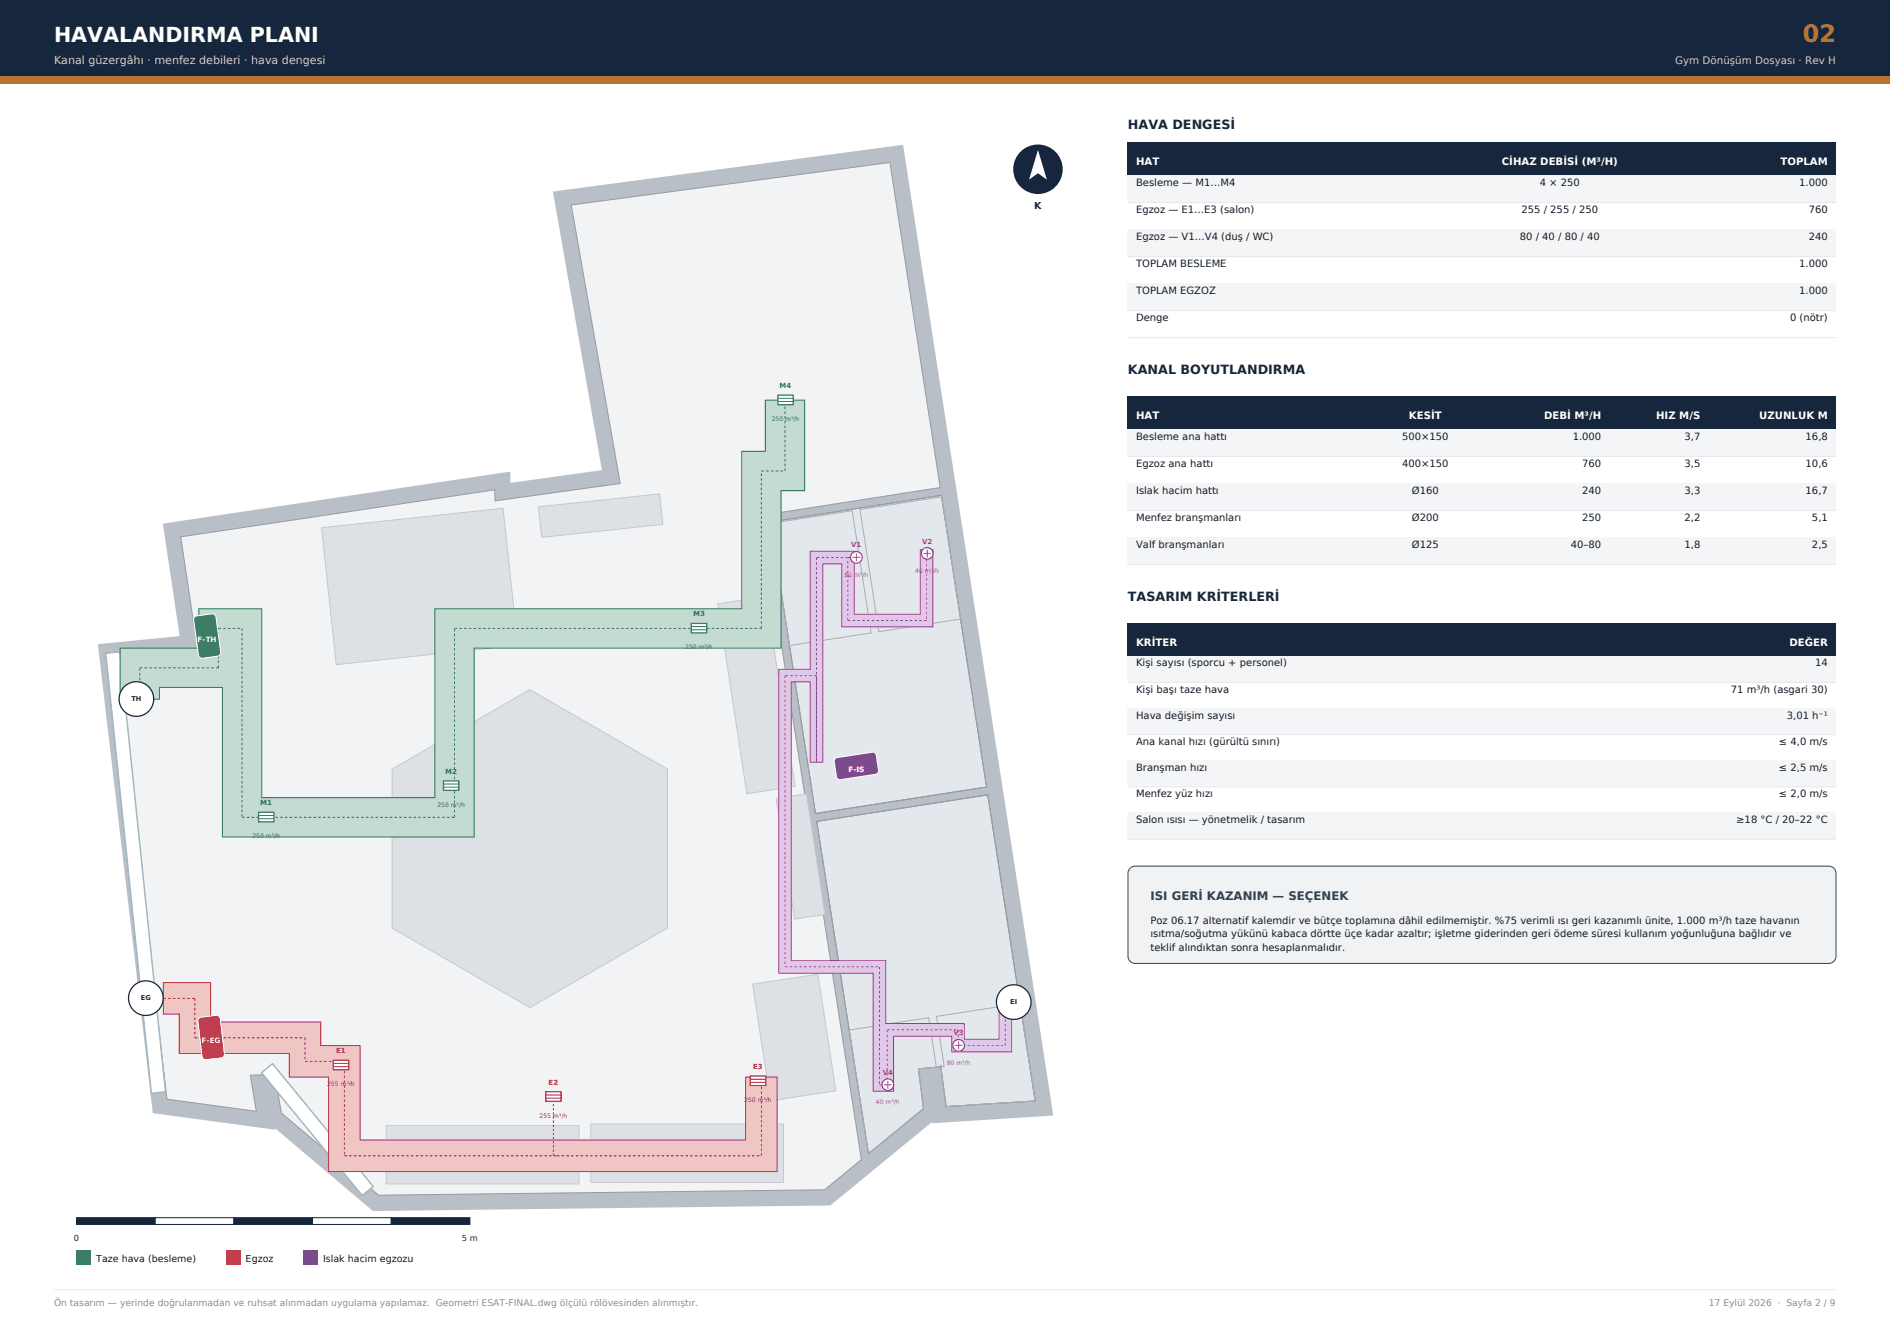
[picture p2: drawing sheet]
<svg xmlns="http://www.w3.org/2000/svg" width="420mm" height="297mm" viewBox="0 0 420 297" stroke-linecap="round" stroke-linejoin="round" font-family="sans-serif">
<path d="M0 0h420v17h-420z" fill-rule="evenodd" fill="#16273d"/>
<path d="M0 17h420v1.6h-420z" fill-rule="evenodd" fill="#b87333"/>
<path d="M12 286.5h396" fill="none" stroke="#e7e9ec" stroke-width=".22"/>
<path d="M40.2 119.3l69.8-10.5v2.5l27.8-3.9-10.9-61.9 70.8-9.4 11.2 72.2-39.7 6.2 22.2 143.1-8.2 6.7-99.1 1.2-21.6-18.3-1.4-8.5-5.5 .1 1.4 8.1-19.9-2.7-11.5-98 12.7-1.2 .1 .4 7.3-1-.8-5.7-1.8 .2z" fill-rule="evenodd" fill="#f1f3f5"/>
<g fill="#e3e8ec">
<path d="M171.2 116l38-6 10 64.8-38 5.9z" fill-rule="evenodd"/>
<path d="M181.5 182.5l38-5.9 10.5 68-19.8 1.2-1.1-8.8-5 .4 1.1 8.9-12.2 10z" fill-rule="evenodd"/>
</g>
<path d="M36.2 116.3l77.2-11.5v2.5l20.4-2.9-10.9-61.8 77.8-10.4 33.4 215.6-26.9 1.7-.1-.3-22.6 18.6-101.6 1.2-21.8-18.3 .1 .3-27.2-3.7-12.3-104.2 18.2-1.8zM181.5 182.5l11.5 73.8 12.2-10-1.1-8.9 5-.4 1.1 8.8 19.8-1.2-10.5-68zM40.2 119.3l2.9 19.6 1.8-.2 .8 5.7-7.3 1-.1-.4-12.7 1.2 11.5 98 19.9 2.7-1.4-8.1 5.5-.1 1.4 8.5 21.6 18.3 99.1-1.2 8.2-6.7-22.2-143.1 39.7-6.2-11.2-72.2-70.8 9.4 10.9 61.9-27.8 3.9v-2.5zM171.2 116l10 64.7 38-5.9-10-64.8z" fill-rule="evenodd" fill="#b9bfc7"/>
<path d="M40.2 119.3l69.8-10.5v2.5l27.8-3.9-10.9-61.9 70.8-9.4 11.2 72.2-39.7 6.2 22.2 143.1-8.2 6.7-99.1 1.2-21.6-18.3-1.4-8.5-5.5 .1 1.4 8.1-19.9-2.7-11.5-98 12.7-1.2 .1 .4 7.3-1-.8-5.7-1.8 .2zM171.2 116l38-6 10 64.8-38 5.9zM181.5 182.5l38-5.9 10.5 68-19.8 1.2-1.1-8.8-5 .4 1.1 8.9-12.2 10z" fill="none" stroke="#949ba4" stroke-width=".22"/>
<path d="M171.2 116.3l18.2-2.9 4.2 27.2-18.2 2.8zM191.1 113.2l18.2-2.8 4.2 27.1-18.2 2.8zM188.7 228.8l17.7-2.7 1.7 11-4 .3 1.1 8.9-11.7 9.6-.6 .1zM208.1 225.8l18.6-2.9 3.3 21.7-19.7 1.2-1.3-9.2 .4 .3h.4z" fill="none" stroke="#a8aeb6" stroke-width=".22"/>
<g fill="#fff" stroke="#8fb4d2" stroke-width=".32">
<path d="M23.5 145.1l3.1-.3 10.2 97.7-3.2 .4z" fill-rule="evenodd"/>
<path d="M58.1 238.3l2.5-2 22.3 27.3-2.4 2z" fill-rule="evenodd"/>
</g>
<g fill="#dde1e6" stroke="#c3c9d0" stroke-width=".22">
<path d="M87.2 170.8l30.5-17.6 30.6 17.6v35.4l-30.6 17.6-30.5-17.6z" fill-rule="evenodd"/>
<path d="M159.5 134.1l10.7-1.6 6.5 42.2-10.7 1.6z" fill-rule="evenodd"/>
<path d="M71.5 117.2l40.3-4.3 3.3 30.4-40.4 4.3z" fill-rule="evenodd"/>
<path d="M119.6 112.6l27-2.9 .7 6.8-26.9 2.9z" fill-rule="evenodd"/>
<path d="M172.5 177.4l6.7-1.1 4.1 26.8-6.7 1.1z" fill-rule="evenodd"/>
<path d="M167.2 218.6l14.6-2.2 3.9 25.9-14.5 2.2z" fill-rule="evenodd"/>
<path d="M85.8 250.1h42.9v12.9h-42.9z" fill-rule="evenodd"/>
<path d="M131.3 249.7h42.8v12.9h-42.8z" fill-rule="evenodd"/>
</g>
<path d="M26.7 144h17.5v-8.8h14v42h38.4v-42h68.2v-34.9h5.3v-11.4h8.7v20.1h-5.2v35h-68.2v41.9h-56v-33.2h-14v2.6h-8.7z" fill-rule="evenodd" fill="#c4dbd1" stroke="#2e7d5b" stroke-width=".22"/>
<path d="M169.2 104.6h5.2M174.4 104.6v-15.7M48.5 139.6h5.3M53.8 139.6v42M101 139.6h68.2M169.2 139.6v-35M31.1 155.3v-7M31.1 148.3h17.4M48.5 148.3v-8.7M53.8 181.6h47.2M101 181.6v-42" fill="none" stroke="#2e7d5b" stroke-width=".22" stroke-dasharray=".6 .5" stroke-linecap="butt"/>
<path d="M36.3 218.3h10.5v8.7h24.5v5.3h8.7v21h85.7v-14h7v20.9h-99.7v-20.9h-8.7v-5.3h-24.5v-8.7h-3.5z" fill-rule="evenodd" fill="#f0c6c4" stroke="#c8322b" stroke-width=".22"/>
<path d="M36.3 221.8h7M43.3 221.8v8.7M43.3 230.5h24.5M67.8 230.5v5.3M67.8 235.8h8.7M76.5 235.8v21M76.5 256.8h47.2M123.7 256.8h45.5M169.2 256.8v-17.5" fill="none" stroke="#c8322b" stroke-width=".22" stroke-dasharray=".6 .5" stroke-linecap="butt"/>
<path d="M180 122.5h9.8v14h14.7v-14.4h2.8v17.1h-20.3v-13.9h-4.2v44h-2.8v-17.8h-4.2v61.9h21v14h17.5v3.5h7.7v-9.1h2.8v11.9h-13.3v-3.5h-12.9v12.2h-4.6v-26.2h-21v-67.5h7z" fill-rule="evenodd" fill="#dfc8e9" stroke="#8e3bb0" stroke-width=".22"/>
<g fill="none" stroke="#8e3bb0" stroke-width=".22" stroke-dasharray=".6 .5" stroke-linecap="butt">
<path d="M181.4 123.9v45.4M188.4 137.9v-14M188.4 123.9h-7M205.9 122.1v15.8M205.9 137.9h-17.5M174.4 150.1v64.7M181.4 150.1h-7M181.4 169.3v-19.2M174.4 214.8h21M195.4 214.8v26.2M197.2 228.8h15.7M212.9 228.8v3.5"/>
<path d="M212.9 232.3h10.5M223.4 232.3v-10.5M195.4 241h1.8M197.2 241v-12.2"/>
</g>
<path d="M59.2 181.6v-.1" fill="none" stroke="#2e7d5b" stroke-width=".25" stroke-dasharray=".5 .4" stroke-linecap="butt"/>
<path d="M57.5 180.5h3.4v2.1h-3.4z" fill-rule="evenodd" fill="#fff" stroke="#2e7d5b" stroke-width=".28"/>
<path d="M57.5 181.9h3.4M57.5 181.2h3.4" fill="none" stroke="#2e7d5b" stroke-width=".22"/>
<path d="M101 174.5h-.7" fill="none" stroke="#2e7d5b" stroke-width=".25" stroke-dasharray=".5 .4" stroke-linecap="butt"/>
<path d="M98.6 173.5h3.4v2.1h-3.4z" fill-rule="evenodd" fill="#fff" stroke="#2e7d5b" stroke-width=".28"/>
<path d="M98.6 174.9h3.4M98.6 174.2h3.4" fill="none" stroke="#2e7d5b" stroke-width=".22"/>
<path d="M155.3 139.6v-.1" fill="none" stroke="#2e7d5b" stroke-width=".25" stroke-dasharray=".5 .4" stroke-linecap="butt"/>
<path d="M153.6 138.5h3.4v2.1h-3.4z" fill-rule="evenodd" fill="#fff" stroke="#2e7d5b" stroke-width=".28"/>
<path d="M153.6 139.9h3.4M153.6 139.2h3.4" fill="none" stroke="#2e7d5b" stroke-width=".22"/>
<path d="M174.4 88.9l.2-.1" fill="none" stroke="#2e7d5b" stroke-width=".25" stroke-dasharray=".5 .4" stroke-linecap="butt"/>
<path d="M172.9 87.8h3.4v2.1h-3.4z" fill-rule="evenodd" fill="#fff" stroke="#2e7d5b" stroke-width=".28"/>
<path d="M172.9 89.2h3.4M172.9 88.5h3.4" fill="none" stroke="#2e7d5b" stroke-width=".22"/>
<path d="M76.5 236.6h-.7" fill="none" stroke="#c8322b" stroke-width=".25" stroke-dasharray=".5 .4" stroke-linecap="butt"/>
<path d="M74.1 235.5h3.4v2.1h-3.4z" fill-rule="evenodd" fill="#fff" stroke="#c8322b" stroke-width=".28"/>
<path d="M74.1 236.9h3.4M74.1 236.2h3.4" fill="none" stroke="#c8322b" stroke-width=".22"/>
<path d="M123 256.8v-13.2" fill="none" stroke="#c8322b" stroke-width=".25" stroke-dasharray=".5 .4" stroke-linecap="butt"/>
<path d="M121.3 242.5h3.4v2.1h-3.4z" fill-rule="evenodd" fill="#fff" stroke="#c8322b" stroke-width=".28"/>
<path d="M121.3 243.9h3.4M121.3 243.2h3.4" fill="none" stroke="#c8322b" stroke-width=".22"/>
<path d="M169.2 240.1h-.8" fill="none" stroke="#c8322b" stroke-width=".25" stroke-dasharray=".5 .4" stroke-linecap="butt"/>
<path d="M166.7 239h3.4v2.1h-3.4z" fill-rule="evenodd" fill="#fff" stroke="#c8322b" stroke-width=".28"/>
<path d="M166.7 239.7h3.4M166.7 240.4h3.4" fill="none" stroke="#c8322b" stroke-width=".22"/>
<path d="M188.4 123.9l1.9-.1" fill="none" stroke="#8e3bb0" stroke-width=".25" stroke-dasharray=".5 .4" stroke-linecap="butt"/>
<circle cx="190.3" cy="123.8" r="1.3" fill="#fff" stroke="#8e3bb0" stroke-width=".28"/>
<path d="M189.4 123.8h1.8M190.3 122.9v1.8" fill="none" stroke="#8e3bb0" stroke-width=".22"/>
<path d="M205.9 122.9h.1" fill="none" stroke="#8e3bb0" stroke-width=".25" stroke-dasharray=".5 .4" stroke-linecap="butt"/>
<circle cx="206" cy="122.9" r="1.3" fill="#fff" stroke="#8e3bb0" stroke-width=".28"/>
<path d="M205.2 122.9h1.7M206 122.1v1.7" fill="none" stroke="#8e3bb0" stroke-width=".22"/>
<path d="M213 232.3v-.1" fill="none" stroke="#8e3bb0" stroke-width=".25" stroke-dasharray=".5 .4" stroke-linecap="butt"/>
<circle cx="213" cy="232.2" r="1.3" fill="#fff" stroke="#8e3bb0" stroke-width=".28"/>
<path d="M212.2 232.2h1.7M213 231.4v1.7" fill="none" stroke="#8e3bb0" stroke-width=".22"/>
<path d="M197.2 241h.1" fill="none" stroke="#8e3bb0" stroke-width=".25" stroke-dasharray=".5 .4" stroke-linecap="butt"/>
<circle cx="197.3" cy="241" r="1.3" fill="#fff" stroke="#8e3bb0" stroke-width=".28"/>
<path d="M196.4 241h1.8M197.3 240.1v1.7" fill="none" stroke="#8e3bb0" stroke-width=".22"/>
<path d="M43.2 137.1l.5-.3 3.4-.4a.8 .8 0 0 1 .9 .6l1.1 7.9a.8 .8 0 0 1-.7 .9l-3.4 .4a.8 .8 0 0 1-.9-.7l-1.1-7.8z" fill-rule="evenodd" fill="#2e7d5b" stroke="#fff" stroke-width=".25"/>
<path d="M44.1 226.3l.6-.3 3.4-.4a.8 .8 0 0 1 .8 .7l1 7.8a.8 .8 0 0 1-.7 .9l-3.4 .4a.8 .8 0 0 1-.9-.7l-.9-7.9z" fill-rule="evenodd" fill="#c8322b" stroke="#fff" stroke-width=".25"/>
<path d="M185.5 168.6l.5-.3 7.8-1.2a.8 .8 0 0 1 .9 .6l.6 3.4a.8 .8 0 0 1-.7 .9l-7.8 1.2a.8 .8 0 0 1-.9-.6l-.6-3.4z" fill-rule="evenodd" fill="#8e3bb0" stroke="#fff" stroke-width=".25"/>
<g fill="#fff" stroke="#16273d" stroke-width=".28">
<circle cx="30.3" cy="155.3" r="3.8"/>
<circle cx="32.4" cy="221.7" r="3.8"/>
<circle cx="225.3" cy="222.6" r="3.8"/>
</g>
<circle cx="230.7" cy="37.6" r="5.5" fill="#16273d"/>
<path d="M230.7 33.3l1.9 6.6-1.9-1.4-2 1.4z" fill-rule="evenodd" fill="#fff"/>
<path d="M17 270.5h17.5v1.5h-17.5z" fill-rule="evenodd" fill="#16273d" stroke="#16273d" stroke-width=".22"/>
<path d="M34.5 270.5h17.5v1.5h-17.5z" fill-rule="evenodd" fill="#fff" stroke="#16273d" stroke-width=".22"/>
<path d="M52 270.5h17.5v1.5h-17.5z" fill-rule="evenodd" fill="#16273d" stroke="#16273d" stroke-width=".22"/>
<path d="M69.5 270.5h17.4v1.5h-17.4z" fill-rule="evenodd" fill="#fff" stroke="#16273d" stroke-width=".22"/>
<path d="M86.9 270.5h17.5v1.5h-17.5z" fill-rule="evenodd" fill="#16273d" stroke="#16273d" stroke-width=".22"/>
<path d="M17 277.8h3.2v3.2h-3.2z" fill-rule="evenodd" fill="#2e7d5b"/>
<path d="M50.2 277.8h3.2v3.2h-3.2z" fill-rule="evenodd" fill="#c8322b"/>
<path d="M67.4 277.8h3.2v3.2h-3.2z" fill-rule="evenodd" fill="#8e3bb0"/>
<path d="M250.7 31.6h157.3v7.4h-157.3z" fill-rule="evenodd" fill="#16273d"/>
<path d="M250.7 39h157.3v6h-157.3z" fill-rule="evenodd" fill="#f4f5f7"/>
<path d="M250.7 45h157.3M250.7 51h157.3" fill="none" stroke="#e7e9ec" stroke-width=".22"/>
<path d="M250.7 51h157.3v6h-157.3z" fill-rule="evenodd" fill="#f4f5f7"/>
<path d="M250.7 57h157.3M250.7 63h157.3" fill="none" stroke="#e7e9ec" stroke-width=".22"/>
<path d="M250.7 63h157.3v6h-157.3z" fill-rule="evenodd" fill="#f4f5f7"/>
<path d="M250.7 69h157.3M250.7 75h157.3" fill="none" stroke="#e7e9ec" stroke-width=".22"/>
<path d="M250.7 88h157.3v7.4h-157.3z" fill-rule="evenodd" fill="#16273d"/>
<path d="M250.7 95.4h157.3v6h-157.3z" fill-rule="evenodd" fill="#f4f5f7"/>
<path d="M250.7 101.4h157.3M250.7 107.4h157.3" fill="none" stroke="#e7e9ec" stroke-width=".22"/>
<path d="M250.7 107.4h157.3v6h-157.3z" fill-rule="evenodd" fill="#f4f5f7"/>
<path d="M250.7 113.4h157.3M250.7 119.4h157.3" fill="none" stroke="#e7e9ec" stroke-width=".22"/>
<path d="M250.7 119.4h157.3v6h-157.3z" fill-rule="evenodd" fill="#f4f5f7"/>
<path d="M250.7 125.4h157.3" fill="none" stroke="#e7e9ec" stroke-width=".22"/>
<path d="M250.7 138.4h157.3v7.4h-157.3z" fill-rule="evenodd" fill="#16273d"/>
<path d="M250.7 145.8h157.3v5.8h-157.3z" fill-rule="evenodd" fill="#f4f5f7"/>
<path d="M250.7 151.6h157.3M250.7 157.4h157.3" fill="none" stroke="#e7e9ec" stroke-width=".22"/>
<path d="M250.7 157.4h157.3v5.8h-157.3z" fill-rule="evenodd" fill="#f4f5f7"/>
<path d="M250.7 163.2h157.3M250.7 169h157.3" fill="none" stroke="#e7e9ec" stroke-width=".22"/>
<path d="M250.7 169h157.3v5.8h-157.3z" fill-rule="evenodd" fill="#f4f5f7"/>
<path d="M250.7 174.8h157.3M250.7 180.6h157.3" fill="none" stroke="#e7e9ec" stroke-width=".22"/>
<path d="M250.7 180.6h157.3v5.8h-157.3z" fill-rule="evenodd" fill="#f4f5f7"/>
<path d="M250.7 186.4h157.3" fill="none" stroke="#e7e9ec" stroke-width=".22"/>
<path d="M251.1 192.9l1.2-.5h154.1a1.6 1.6 0 0 1 1.6 1.6v18.4a1.6 1.6 0 0 1-1.6 1.6h-154.1a1.6 1.6 0 0 1-1.6-1.6v-18.4z" fill-rule="evenodd" fill="#f0f2f4" stroke="#24405f" stroke-width=".22"/>
<text font-size="5.3" fill="#b87333" x="400.6" y="9.4">02</text>
<text font-size="4.6" fill="#fff" x="12" y="9.4">HAVALANDIRMA PLANI</text>
<g font-size="2.8" fill="#16273d">
<text x="250.7" y="28.6">HAVA DENGESİ</text>
<text x="250.7" y="83">KANAL BOYUTLANDIRMA</text>
<text x="250.7" y="133.4">TASARIM KRİTERLERİ</text>
</g>
<text font-size="2.6" fill="#24405f" x="255.7" y="200">ISI GERİ KAZANIM — SEÇENEK</text>
<text font-size="2.5" fill="#e8cdae" x="12" y="14.2">Kanal güzergâhı · menfez debileri · hava dengesi</text>
<text font-size="2.3" fill="#e8cdae" x="372.3" y="14.2">Gym Dönüşüm Dosyası · Rev H</text>
<g font-size="2.3" fill="#fff">
<text x="252.5" y="36.6">HAT</text>
<text x="333.7" y="36.6">CİHAZ DEBİSİ (M³/H)</text>
<text x="395.7" y="36.6">TOPLAM</text>
<text x="252.5" y="93">HAT</text>
<text x="313.1" y="93">KESİT</text>
<text x="343.1" y="93">DEBİ M³/H</text>
<text x="368" y="93">HIZ M/S</text>
<text x="391" y="93">UZUNLUK M</text>
<text x="252.5" y="143.4">KRİTER</text>
<text x="397.6" y="143.4">DEĞER</text>
</g>
<g font-size="2.2" fill="#1c1c1c">
<text x="252.5" y="41.2">Besleme — M1…M4</text>
<text x="342.2" y="41.2">4 × 250</text>
<text x="399.8" y="41.2">1.000</text>
<text x="252.5" y="47.2">Egzoz — E1…E3 (salon)</text>
<text x="338.1" y="47.2">255 / 255 / 250</text>
<text x="402" y="47.2">760</text>
<text x="252.5" y="53.2">Egzoz — V1…V4 (duş / WC)</text>
<text x="337.7" y="53.2">80 / 40 / 80 / 40</text>
<text x="402" y="53.2">240</text>
<text x="252.5" y="59.2">TOPLAM BESLEME</text>
<text x="399.8" y="59.2">1.000</text>
<text x="252.5" y="65.2">TOPLAM EGZOZ</text>
<text x="399.8" y="65.2">1.000</text>
<text x="252.5" y="71.2">Denge</text>
<text x="397.8" y="71.2">0 (nötr)</text>
<text x="252.5" y="97.6">Besleme ana hattı</text>
<text x="311.6" y="97.6">500×150</text>
<text x="349.5" y="97.6">1.000</text>
<text x="374.3" y="97.6">3,7</text>
<text x="401.3" y="97.6">16,8</text>
<text x="252.5" y="103.6">Egzoz ana hattı</text>
<text x="311.6" y="103.6">400×150</text>
<text x="351.6" y="103.6">760</text>
<text x="374.3" y="103.6">3,5</text>
<text x="401.3" y="103.6">10,6</text>
<text x="252.5" y="109.6">Islak hacim hattı</text>
<text x="313.7" y="109.6">Ø160</text>
<text x="351.6" y="109.6">240</text>
<text x="374.3" y="109.6">3,3</text>
<text x="401.3" y="109.6">16,7</text>
<text x="252.5" y="115.6">Menfez branşmanları</text>
<text x="313.7" y="115.6">Ø200</text>
<text x="351.6" y="115.6">250</text>
<text x="374.3" y="115.6">2,2</text>
<text x="402.7" y="115.6">5,1</text>
<text x="252.5" y="121.6">Valf branşmanları</text>
<text x="313.7" y="121.6">Ø125</text>
<text x="349.1" y="121.6">40–80</text>
<text x="374.3" y="121.6">1,8</text>
<text x="402.7" y="121.6">2,5</text>
<text x="252.5" y="148">Kişi sayısı (sporcu + personel)</text>
<text x="403.4" y="148">14</text>
<text x="252.5" y="153.8">Kişi başı taze hava</text>
<text x="384.7" y="153.8">71 m³/h (asgari 30)</text>
<text x="252.5" y="159.6">Hava değişim sayısı</text>
<text x="397.1" y="159.6">3,01 h⁻¹</text>
<text x="252.5" y="165.4">Ana kanal hızı (gürültü sınırı)</text>
<text x="395.3" y="165.4">≤ 4,0 m/s</text>
<text x="252.5" y="171.2">Branşman hızı</text>
<text x="395.3" y="171.2">≤ 2,5 m/s</text>
<text x="252.5" y="177">Menfez yüz hızı</text>
<text x="395.3" y="177">≤ 2,0 m/s</text>
<text x="252.5" y="182.8">Salon ısısı — yönetmelik / tasarım</text>
<text x="385.8" y="182.8">≥18 °C / 20–22 °C</text>
<text x="255.7" y="205.2">Poz 06.17 alternatif kalemdir ve bütçe toplamına dâhil edilmemiştir. %75 verimli ısı geri kazanımlı ünite, 1.000 m³/h taze havanın</text>
<text x="255.7" y="208.2">ısıtma/soğutma yükünü kabaca dörtte üçe kadar azaltır; işletme giderinden geri ödeme süresi kullanım yoğunluğuna bağlıdır ve</text>
<text x="255.7" y="211.3">teklif alındıktan sonra hesaplanmalıdır.</text>
</g>
<text font-size="2.1" fill="#16273d" x="229.8" y="46.5">K</text>
<g font-size="2.1" fill="#1c1c1c">
<text x="21.4" y="280.3">Taze hava (besleme)</text>
<text x="54.6" y="280.3">Egzoz</text>
<text x="71.8" y="280.3">Islak hacim egzozu</text>
</g>
<g font-size="2" fill="#8a8f98">
<text x="12" y="290.2">Ön tasarım — yerinde doğrulanmadan ve ruhsat alınmadan uygulama yapılamaz. Geometri ESAT-FINAL.dwg ölçülü rölövesinden alınmıştır.</text>
<text x="379.7" y="290.2">17 Eylül 2026 · Sayfa 2 / 9</text>
</g>
<g font-size="1.8" fill="#16273d">
<text x="16.4" y="275.6">0</text>
<text x="102.7" y="275.6">5 m</text>
</g>
<g font-size="1.6" fill="#2e7d5b">
<text x="173.3" y="86.2">M4</text>
<text x="154" y="136.9">M3</text>
<text x="98.9" y="171.9">M2</text>
<text x="57.8" y="178.9">M1</text>
</g>
<g font-size="1.6" fill="#8e3bb0">
<text x="189.2" y="121.6">V1</text>
<text x="204.9" y="120.7">V2</text>
<text x="211.9" y="230">V3</text>
<text x="196.2" y="238.8">V4</text>
</g>
<g font-size="1.6" fill="#fff">
<text x="43.9" y="142.6">F-TH</text>
<text x="188.5" y="171.4">F-IS</text>
<text x="44.8" y="231.8">F-EG</text>
</g>
<g font-size="1.6" fill="#c8322b">
<text x="74.7" y="234">E1</text>
<text x="167.4" y="237.5">E3</text>
<text x="121.9" y="241">E2</text>
</g>
<g font-size="1.5" fill="#16273d">
<text x="29.2" y="155.7">TH</text>
<text x="31.3" y="222.2">EG</text>
<text x="224.5" y="223.1">EI</text>
</g>
<g font-size="1.3" fill="#2e7d5b">
<text x="171.5" y="93.5">250 m³/h</text>
<text x="152.3" y="144.2">250 m³/h</text>
<text x="97.2" y="179.2">250 m³/h</text>
<text x="56.1" y="186.2">250 m³/h</text>
</g>
<g font-size="1.3" fill="#8e3bb0">
<text x="187.7" y="128.1">80 m³/h</text>
<text x="203.4" y="127.2">40 m³/h</text>
<text x="210.4" y="236.5">80 m³/h</text>
<text x="194.7" y="245.3">40 m³/h</text>
</g>
<g font-size="1.3" fill="#c8322b">
<text x="72.7" y="241.3">255 m³/h</text>
<text x="165.4" y="244.8">250 m³/h</text>
<text x="119.9" y="248.3">255 m³/h</text>
</g>
</svg>
